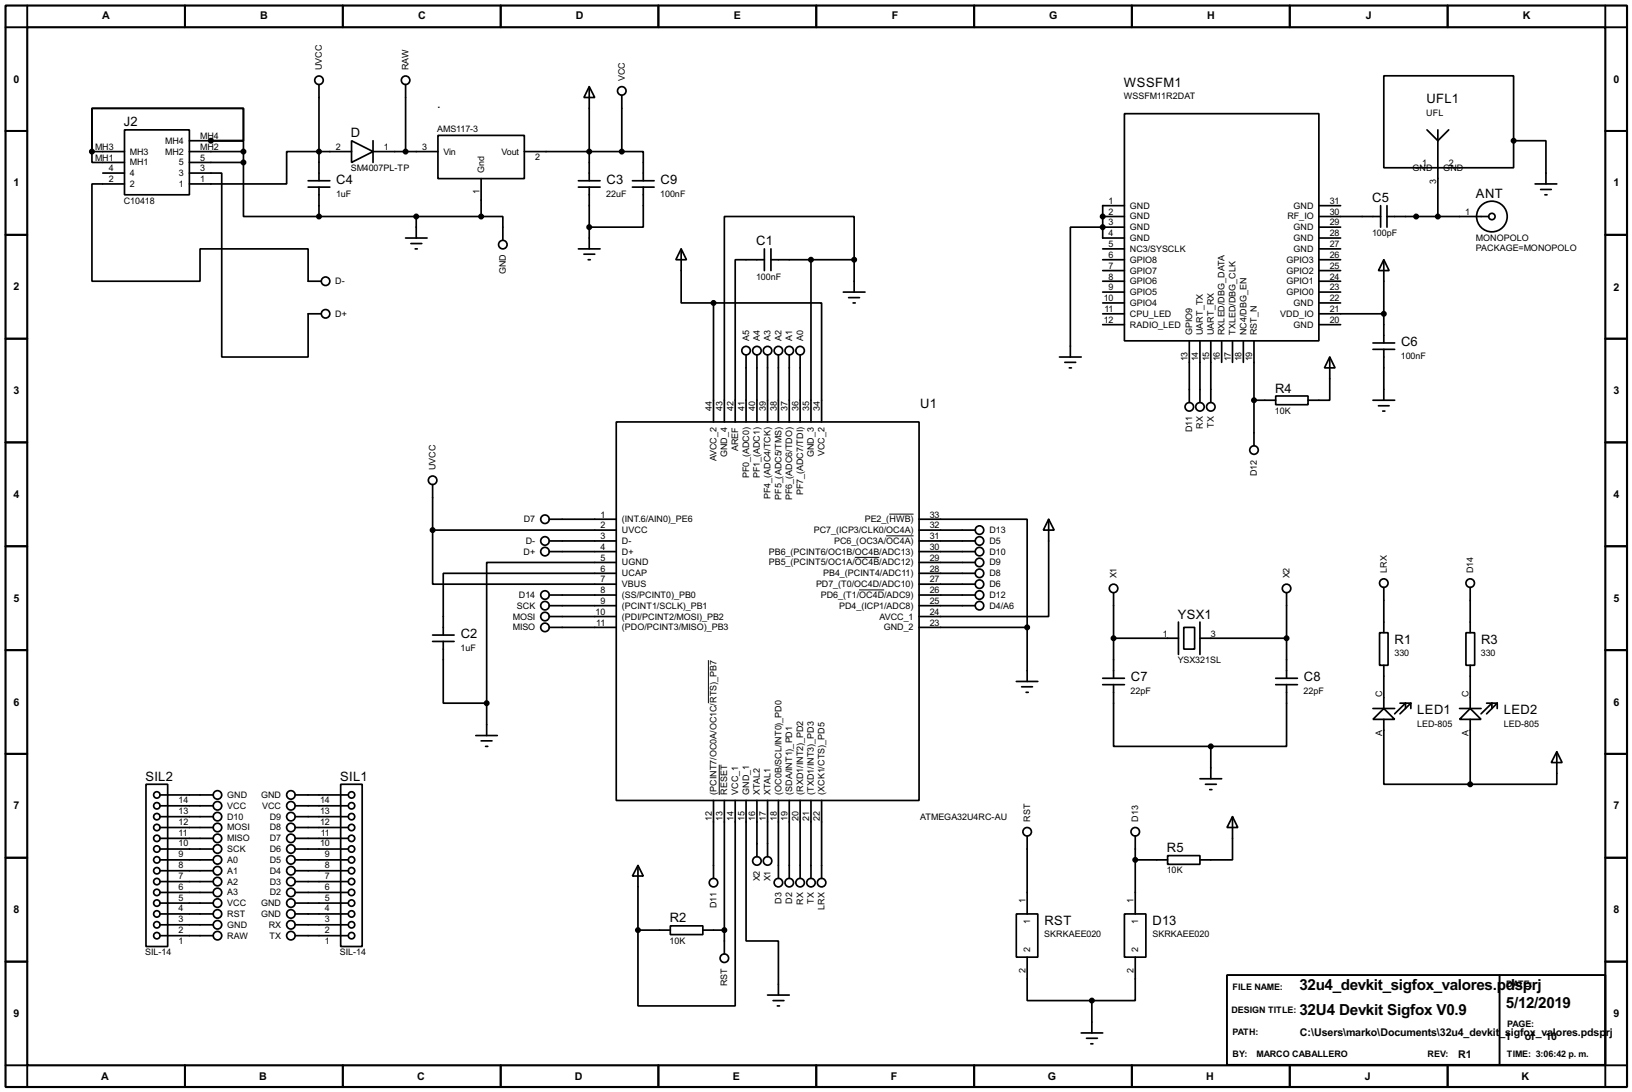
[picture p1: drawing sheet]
<svg xmlns="http://www.w3.org/2000/svg" width="383mm" height="256mm" viewBox="0 0 383 256" stroke-linecap="round" stroke-linejoin="round" font-family="sans-serif">
<path d="M1.3 1.3h381v254h-381zM6.4 6.4h370.8v243.8h-370.8z" fill="none" stroke="#000" stroke-width=".5"/>
<g fill="none" stroke="#000" stroke-width=".45">
<path d="M6.4 1.3v5.1h-5.1M43.5 1.3v5.1M80.6 1.3v5.1M117.7 1.3v5.1M154.7 1.3v5.1M191.8 1.3v5.1M228.9 1.3v5.1M266 1.3v5.1M303.1 1.3v5.1M340.2 1.3v5.1M377.2 1.3v5.1h5.1M1.3 30.8h5.1"/>
<path d="M377.2 30.8h5.1M1.3 55.2h5.1M377.2 55.2h5.1M1.3 79.6h5.1M377.2 79.6h5.1M1.3 103.9h5.1M377.2 103.9h5.1M1.3 128.3h5.1M377.2 128.3h5.1M1.3 152.7h5.1M377.2 152.7h5.1M1.3 177.1h5.1"/>
<path d="M377.2 177.1h5.1M1.3 201.5h5.1M377.2 201.5h5.1M1.3 225.9h5.1M288.3 229h88.9v21.1h-88.9zM352.4 229v21.1M377.2 225.9h5.1M1.3 250.2h5.1v5.1M43.5 250.2v5.1M80.6 250.2v5.1M117.7 250.2v5.1M154.7 250.2v5.1"/>
<path d="M191.8 250.2v5.1M228.9 250.2v5.1M266 250.2v5.1M303.1 250.2v5.1M340.2 250.2v5.1M382.3 250.2h-5.1v5.1"/>
</g>
<g fill="none" stroke="#000" stroke-width=".4">
<path d="M75 19.9v22.6M95.3 19.9v15.7M325.2 17.8h30.5v21.6h-30.5zM21.6 35.6v2.6h7.7M21.6 35.6h7.7M29.3 30.5h15.2v15.3h-15.2zM44.5 35.6h12.7M44.5 38.2h12.7M44.5 33.1h5.1M49.6 33.1h7.6v2.5M49.6 33.1h7.6v-7.6h-35.6v10.1M57.2 38.2v12.7h17.8"/>
<path d="M57.2 35.6v2.6M82.6 33.1l5.1 2.5-5.1 2.6zM82.6 35.6h-15.2v7.6h-22.9M87.7 35.6h15.2M87.7 33.1v5.1M102.9 31.8h20.3v10.2h-20.3zM123.2 35.6h22.9M138.5 20.4l1.3 2.5h-2.6zM138.5 20.4v22.1M146.1 35.6h5.1v6.9M146.1 22.4v13.2M264.2 26.7h45.7v53.4h-45.7z"/>
<path d="M335.3 30.5l2.6 2.6 2.5-2.6M337.9 30.5v20.4M355.7 33.1h7.6v10.1M24.2 40.7h5.1M29.3 43.2h-7.7v22.9h25.4v-7.6h25.4v7.6h3.1M44.5 40.7h7.6v43.2h20.3v-10.2h3.1M72.4 44h5.1M72.4 42.5h5.1M75 44v6.9M75 50.9h38.1M95.3 55.9h5.1M96.6 57.2h2.5"/>
<path d="M97.6 58.5h.5M97.8 50.9v5M113.1 50.9h5.1v5.5M113.1 42v8.9M135.9 58.5h5.1M135.9 44h5.1M135.9 42.5h5.1M137.2 59.7h2.6M138.5 44v14.5M148.6 44h5.1M148.6 42.5h5.1M151.2 44v9.4h-12.7"/>
<path d="M160.1 58.5l1.2 2.5h-2.5zM160.1 58.5v12.7h7.6M179.6 58.5v5.1M181.2 58.5v5.1M259.1 50.9h5.1M259.1 58.5h5.1M264.2 53.4h-12.7v30.5M264.2 48.3h-5.1v7.6h5.1M309.9 50.9h14.5M309.9 48.3h5.1M309.9 53.4h5.1M309.9 55.9h5.1"/>
<path d="M309.9 58.5h5.1M324.4 48.3v5.1M325.9 50.9h23.9M325.9 48.3v5.1M360.7 43.2h5.1M362 44.5h2.5M363 45.8h.5M138.2 61h.5M167.7 71.2h25.4v27.9M167.7 71.2v27.9M179.6 61h-6.8v38.1M181.2 61h19.5"/>
<path d="M190.6 61v38.1M198.2 68.6h5.1M199.4 69.9h2.6M200.5 71.2h.5M200.7 61v-10.1h-30.5v48.2M200.7 61v7.6M259.1 61h5.1M259.1 73.7h5.1M259.1 63.6h5.1M259.1 66.1h5.1M259.1 68.6h5.1M259.1 71.2h5.1"/>
<path d="M259.1 76.3h5.1M309.9 61h5.1M309.9 73.7h15.3M309.9 63.6h5.1M309.9 66.1h5.1M309.9 68.6h5.1M309.9 71.2h5.1M309.9 76.3h5.1M325.2 61l1.2 2.6h-2.5zM325.2 61v19.6M144.8 99.1h71.2v88.9h-71.2zM175.3 83.4v15.7"/>
<path d="M177.9 83.4v15.7M180.4 83.4v15.7M182.9 83.4v15.7M185.5 83.4v15.7M188 83.4v15.7M249 83.9h5.1M250.2 85.1h2.6M251.3 86.4h.5M279.5 80.1v14.4M282 80.1v14.4M284.5 80.1v14.4M287.1 80.1v5"/>
<path d="M289.6 80.1v5M292.2 80.1v5M294.7 80.1v24.6M294.7 94h5.1M299.8 93h7.6v2.1h-7.6zM312.5 83.9l1.2 2.5h-2.5zM312.5 83.9v10.1h-5.1M322.6 94h5.1M322.6 82.1h5.1M322.6 80.6h5.1M323.9 95.3h2.5M324.9 96.6h.5"/>
<path d="M325.2 82.1v11.9M101.7 113.8v10.7M101.7 124.5v12.7h43.1M101.7 124.5h43.1M129.1 122h15.7M129.1 127.1h15.7M129.1 129.6h15.7M129.1 139.8h15.7M144.8 134.7h-40.6v14.5M144.8 132.1h-30.4v33.1M216 122h25.4v25.4M216 124.5h13.2"/>
<path d="M216 127.1h13.2M216 129.6h13.2M216 139.8h13.2M216 137.2h13.2M216 134.7h13.2M216 132.1h13.2M246.4 122l1.3 2.5h-2.5zM246.4 122v22.8h-30.4M261.7 139.2v20.1M302.3 139.2v20.1M325.2 138v10.6M345.5 138v10.6"/>
<path d="M101.7 150.7h5M101.7 149.2h5M104.2 150.7v14.5h10.2M129.1 142.3h15.7M129.1 144.8h15.7M129.1 147.4h15.7M216 142.3h13.2M216 147.4h25.4M241.4 147.4v12.7M259.1 159.3h5.1M261.7 149.9h15.2M276.9 146.1v7.6"/>
<path d="M278.2 147.4h2.5v5.1h-2.5zM282 146.1v7.6M282 149.9h20.3M299.8 159.3h5.1M324.2 148.6h2v7.7h-2zM325.2 156.3v10.1M344.5 148.6h2v7.7h-2zM345.5 156.3v10.1M111.8 172.8h5.1M113.1 174h2.5M114.1 175.3h.5M114.4 165.2v7.6"/>
<path d="M238.8 160.1h5.1M240.1 161.3h2.5M241.1 162.6h.5M259.1 160.8h5.1M261.7 160.8v14.5h22.8M284.5 175.3v7.6M299.8 160.8h5.1M302.3 160.8v14.5h-17.8M322.6 169l2.6-2.6 2.5 2.6zM322.6 166.4h5.1M325.2 169v15.2h20.3M329 165.2h2.5"/>
<path d="M330.3 166.4v-1.2l-2.6 2.5M331.5 165.2l-2.5 2.5M331.5 165.2v1.2M343 166.4h5M345.5 166.4l2.5 2.6h-5zM345.5 169v15.2M349.3 165.2h2.5M350.6 166.4v-1.2l-2.6 2.5M351.8 165.2l-2.5 2.5M351.8 165.2v1.2M365.8 176.6l1.3 2.5h-2.6zM365.8 176.6v7.6h-20.3"/>
<path d="M34.3 184.2h5.1v38.1h-5.1zM37.6 186.7h12.5M37.6 189.3h12.5M37.6 191.8h12.5M37.6 194.4h12.5M37.6 196.9h12.5M37.6 199.4h12.5M69.4 186.7h12.4M69.4 189.3h12.4M69.4 191.8h12.4M69.4 194.4h12.4M69.4 196.9h12.4"/>
<path d="M69.4 199.4h12.4M80.1 184.2h5v38.1h-5zM167.7 188v18.3M170.2 188v36.1M172.8 188v48.3h-22.9v-17.8M175.3 188v33h7.6v12.7M177.9 188v13.2M180.4 188v13.2M182.9 188v18.3M185.5 188v18.3M188 188v18.3M190.6 188v18.3"/>
<path d="M193.1 188v18.3M241.4 196.4v18.3M266.8 196.4v18.3M282 182.9h5.1M283.3 184.2h2.5M284.3 185.5h.5M289.6 191.8l1.3 2.6h-2.6zM289.6 191.8v10.2h-7.6M37.6 202h12.5M37.6 204.5h12.5M37.6 207.1h12.5M37.6 209.6h12.5"/>
<path d="M37.6 212.1h12.5M37.6 214.7h12.5M37.6 217.2h12.5M37.6 219.8h12.5M69.4 202h12.4M69.4 204.5h12.4M69.4 207.1h12.4M69.4 209.6h12.4M69.4 212.1h12.4M69.4 214.7h12.4M69.4 217.2h12.4M69.4 219.8h12.4"/>
<path d="M149.9 203.3l1.3 2.5h-2.6zM149.9 218.5h7.6M149.9 203.3v15.2M157.5 217.5h7.7v2h-7.7zM165.2 218.5h5M238.8 214.7h5.1v10.1h-5.1zM264.2 214.7h5.1v10.1h-5.1zM266.8 202h7.6M274.4 201h7.6v2h-7.6zM180.4 233.7h5.1M181.7 235h2.5M182.7 236.3h.5"/>
<path d="M241.4 224.8v10.2h15.2M256.6 235v7.6M266.8 224.8v10.2h-10.2M254.1 242.6h5M255.3 243.9h2.6M256.3 245.2h.5"/>
<circle cx="74.9" cy="18.9" r="1"/>
<circle cx="95.3" cy="18.9" r="1"/>
<circle cx="146.1" cy="21.4" r="1"/>
<circle cx="118.1" cy="57.5" r="1"/>
<circle cx="350.5" cy="50.9" r="3.6"/>
<circle cx="350.5" cy="50.9" r=".75"/>
<circle cx="76.5" cy="73.7" r="1"/>
<circle cx="76.5" cy="66.1" r="1"/>
<circle cx="175.3" cy="82.4" r="1"/>
<circle cx="177.8" cy="82.4" r="1"/>
<circle cx="180.3" cy="82.4" r="1"/>
<circle cx="182.9" cy="82.4" r="1"/>
<circle cx="185.4" cy="82.4" r="1"/>
<circle cx="188" cy="82.4" r="1"/>
<circle cx="279.4" cy="95.6" r="1"/>
<circle cx="281.9" cy="95.6" r="1"/>
<circle cx="284.5" cy="95.6" r="1"/>
<circle cx="101.6" cy="112.8" r="1"/>
<circle cx="294.6" cy="105.7" r="1"/>
<circle cx="128" cy="129.6" r="1"/>
<circle cx="128" cy="127.1" r="1"/>
<circle cx="128" cy="139.8" r="1"/>
<circle cx="128" cy="122" r="1"/>
<circle cx="230.1" cy="137.2" r="1"/>
<circle cx="230.1" cy="132.1" r="1"/>
<circle cx="230.1" cy="124.5" r="1"/>
<circle cx="230.1" cy="134.7" r="1"/>
<circle cx="230.1" cy="139.8" r="1"/>
<circle cx="230.1" cy="127.1" r="1"/>
<circle cx="230.1" cy="129.6" r="1"/>
<circle cx="261.6" cy="138.2" r="1"/>
<circle cx="302.3" cy="138.2" r="1"/>
<circle cx="325.1" cy="137" r="1"/>
<circle cx="345.4" cy="137" r="1"/>
<circle cx="128" cy="147.4" r="1"/>
<circle cx="128" cy="142.3" r="1"/>
<circle cx="128" cy="144.8" r="1"/>
<circle cx="230.1" cy="142.3" r="1"/>
<circle cx="36.8" cy="191.8" r=".75"/>
<circle cx="36.8" cy="186.7" r=".75"/>
<circle cx="36.8" cy="194.4" r=".75"/>
<circle cx="36.8" cy="199.4" r=".75"/>
<circle cx="36.8" cy="189.3" r=".75"/>
<circle cx="36.8" cy="196.9" r=".75"/>
<circle cx="51.1" cy="199.4" r="1"/>
<circle cx="51.1" cy="191.8" r="1"/>
<circle cx="51.1" cy="194.4" r="1"/>
<circle cx="51.1" cy="186.7" r="1"/>
<circle cx="51.1" cy="189.3" r="1"/>
<circle cx="51.1" cy="196.9" r="1"/>
<circle cx="68.3" cy="199.4" r="1"/>
<circle cx="68.3" cy="196.9" r="1"/>
<circle cx="68.3" cy="191.8" r="1"/>
<circle cx="68.3" cy="194.4" r="1"/>
<circle cx="68.3" cy="186.7" r="1"/>
<circle cx="68.3" cy="189.3" r="1"/>
<circle cx="82.6" cy="199.4" r=".75"/>
<circle cx="82.6" cy="186.7" r=".75"/>
<circle cx="82.6" cy="191.8" r=".75"/>
<circle cx="82.6" cy="189.3" r=".75"/>
<circle cx="82.6" cy="194.4" r=".75"/>
<circle cx="82.6" cy="196.9" r=".75"/>
<circle cx="241.3" cy="195.4" r="1"/>
<circle cx="266.7" cy="195.4" r="1"/>
<circle cx="36.8" cy="219.8" r=".75"/>
<circle cx="36.8" cy="212.1" r=".75"/>
<circle cx="36.8" cy="207.1" r=".75"/>
<circle cx="36.8" cy="209.6" r=".75"/>
<circle cx="36.8" cy="214.7" r=".75"/>
<circle cx="36.8" cy="217.2" r=".75"/>
<circle cx="36.8" cy="202" r=".75"/>
<circle cx="36.8" cy="204.5" r=".75"/>
<circle cx="51.1" cy="212.1" r="1"/>
<circle cx="51.1" cy="207.1" r="1"/>
<circle cx="51.1" cy="219.8" r="1"/>
<circle cx="51.1" cy="217.2" r="1"/>
<circle cx="51.1" cy="214.7" r="1"/>
<circle cx="51.1" cy="209.6" r="1"/>
<circle cx="51.1" cy="204.5" r="1"/>
<circle cx="51.1" cy="202" r="1"/>
<circle cx="68.3" cy="219.8" r="1"/>
<circle cx="68.3" cy="207.1" r="1"/>
<circle cx="68.3" cy="212.1" r="1"/>
<circle cx="68.3" cy="209.6" r="1"/>
<circle cx="68.3" cy="214.7" r="1"/>
<circle cx="68.3" cy="217.2" r="1"/>
<circle cx="68.3" cy="204.5" r="1"/>
<circle cx="68.3" cy="202" r="1"/>
<circle cx="82.6" cy="219.8" r=".75"/>
<circle cx="82.6" cy="212.1" r=".75"/>
<circle cx="82.6" cy="217.2" r=".75"/>
<circle cx="82.6" cy="214.7" r=".75"/>
<circle cx="82.6" cy="207.1" r=".75"/>
<circle cx="82.6" cy="202" r=".75"/>
<circle cx="82.6" cy="209.6" r=".75"/>
<circle cx="82.6" cy="204.5" r=".75"/>
<circle cx="167.6" cy="207.3" r="1"/>
<circle cx="177.8" cy="202.2" r="1"/>
<circle cx="180.3" cy="202.2" r="1"/>
<circle cx="182.9" cy="207.3" r="1"/>
<circle cx="185.4" cy="207.3" r="1"/>
<circle cx="188" cy="207.3" r="1"/>
<circle cx="190.5" cy="207.3" r="1"/>
<circle cx="193" cy="207.3" r="1"/>
<circle cx="170.2" cy="225.1" r="1"/>
</g>
<g fill="#000">
<circle cx="49.6" cy="33.1" r=".2"/>
<circle cx="259.1" cy="50.9" r=".2"/>
<circle cx="259.1" cy="53.4" r=".2"/>
</g>
<path d="M200.9 130.9h5.7M201.9 138.6h5.9M208.2 125.9h6.5M209 120.8h5.7M166.5 155.1v10.1M169 179.6v7.1" fill="none" stroke="#000" stroke-width=".23"/>
<g fill="#000" stroke="#000" stroke-width=".4">
<circle cx="21.6" cy="35.6" r=".5"/>
<circle cx="49.5" cy="33.1" r=".5"/>
<circle cx="57.2" cy="38.2" r=".5"/>
<circle cx="57.2" cy="35.6" r=".5"/>
<circle cx="74.9" cy="35.6" r=".5"/>
<circle cx="95.3" cy="35.6" r=".5"/>
<circle cx="138.4" cy="35.6" r=".5"/>
<circle cx="146.1" cy="35.6" r=".5"/>
<circle cx="355.6" cy="33.1" r=".5"/>
<circle cx="74.9" cy="50.9" r=".5"/>
<circle cx="97.8" cy="50.9" r=".5"/>
<circle cx="113" cy="50.9" r=".5"/>
<circle cx="138.4" cy="53.4" r=".5"/>
<circle cx="259.1" cy="53.4" r=".5"/>
<circle cx="259.1" cy="50.9" r=".5"/>
<circle cx="332.7" cy="50.9" r=".5"/>
<circle cx="337.8" cy="50.9" r=".5"/>
<circle cx="167.6" cy="71.2" r=".5"/>
<circle cx="190.5" cy="61" r=".5"/>
<circle cx="200.7" cy="61" r=".5"/>
<circle cx="325.1" cy="73.7" r=".5"/>
<circle cx="294.6" cy="94" r=".5"/>
<circle cx="101.6" cy="124.5" r=".5"/>
<circle cx="241.3" cy="147.4" r=".5"/>
<circle cx="261.6" cy="149.9" r=".5"/>
<circle cx="302.3" cy="149.9" r=".5"/>
<circle cx="114.3" cy="165.2" r=".5"/>
<circle cx="284.5" cy="175.3" r=".5"/>
<circle cx="345.4" cy="184.2" r=".5"/>
<circle cx="149.9" cy="218.5" r=".5"/>
<circle cx="170.2" cy="218.5" r=".5"/>
<circle cx="266.7" cy="202" r=".5"/>
<circle cx="256.5" cy="235" r=".5"/>
</g>
<g font-size="4">
<text x="305.4" y="232.6">32u4_devkit_sigfox_valores.pdsprj</text>
<text x="305.4" y="238.4">32U4 Devkit Sigfox V0.9</text>
<text x="353.9" y="236.7">5/12/2019</text>
</g>
<g font-size="3.4">
<text x="264.1" y="20.4">WSSFM1</text>
<text x="29.1" y="29.7">J2</text>
<text x="102.7" y="25.4">.</text>
<text x="335.2" y="24.1">UFL1</text>
<text x="82.5" y="32.3">D</text>
<text x="79" y="43.2">C4</text>
<text x="142.5" y="43.2">C3</text>
<text x="155.2" y="43.2">C9</text>
<text x="322.5" y="47.5">C5</text>
<text x="346.8" y="46.5">ANT</text>
<text x="177.7" y="57.7">C1</text>
<text x="329.2" y="81.3">C6</text>
<text x="216.2" y="95.8">U1</text>
<text x="299.6" y="92.2">R4</text>
<text x="108.3" y="149.9">C2</text>
<text x="276.8" y="145.3">YSX1</text>
<text x="327.7" y="151.2">R1</text>
<text x="348" y="151.2">R3</text>
<text x="265.7" y="160.1">C7</text>
<text x="306.4" y="160.1">C8</text>
<text x="333" y="167.7">LED1</text>
<text x="353.4" y="167.7">LED2</text>
<text x="34.2" y="183.4">SIL2</text>
<text x="79.9" y="183.4">SIL1</text>
<text x="274.2" y="200.2">R5</text>
<text x="157.4" y="216.7">R2</text>
<text x="245.4" y="217.2">RST</text>
<text x="270.8" y="217.2">D13</text>
</g>
<g font-size="2.8">
<text x="24" y="4.5">A</text>
<text x="61.1" y="4.5">B</text>
<text x="98.2" y="4.5">C</text>
<text x="135.3" y="4.5">D</text>
<text x="172.4" y="4.5">E</text>
<text x="209.6" y="4.5">F</text>
<text x="246.5" y="4.5">G</text>
<text x="283.6" y="4.5">H</text>
<text x="320.9" y="4.5">J</text>
<text x="357.8" y="4.5">K</text>
<text x="3.2" y="19.4">0</text>
<text x="379.1" y="19.4">0</text>
<text x="3.2" y="43.8">1</text>
<text x="379.1" y="43.8">1</text>
<text x="3.2" y="68.2">2</text>
<text x="379.1" y="68.4">2</text>
<text x="3.2" y="92.6">3</text>
<text x="379.1" y="92.6">3</text>
<text x="3.2" y="117">4</text>
<text x="379.1" y="117">4</text>
<text x="3.2" y="141.4">5</text>
<text x="379.1" y="141.4">5</text>
<text x="3.2" y="165.8">6</text>
<text x="379.1" y="165.8">6</text>
<text x="3.2" y="190.1">7</text>
<text x="379.1" y="190.1">7</text>
<text x="3.2" y="214.5">8</text>
<text x="379.1" y="214.5">8</text>
<text x="3.2" y="238.9">9</text>
<text x="379.1" y="238.9">9</text>
<text x="305.4" y="243.3">C:\Users\marko\Documents\32u4_devkit_sigfox_valores.pdsp</text>
<text x="353.7" y="244.4">1</text>
<text x="358.3" y="244.4">of</text>
<text x="363.2" y="244.4">10</text>
<text x="377.3" y="243.3">rj</text>
<text x="342.6" y="248.4">R1</text>
<text x="23.8" y="253.6">A</text>
<text x="60.9" y="253.6">B</text>
<text x="98" y="253.6">C</text>
<text x="135" y="253.6">D</text>
<text x="172.2" y="253.6">E</text>
<text x="209.3" y="253.6">F</text>
<text x="246.2" y="253.6">G</text>
<text x="283.4" y="253.6">H</text>
<text x="320.7" y="253.6">J</text>
<text x="357.5" y="253.6">K</text>
</g>
<g font-size="2.4">
<text x="75.7" y="16.5" transform="rotate(-90 75.7 16.5)">UVCC</text>
<text x="96" y="16.5" transform="rotate(-90 96 16.5)">RAW</text>
<text x="146.8" y="19.1" transform="rotate(-90 146.8 19.1)">VCC</text>
<text x="264" y="23.3">WSSFM11R2DAT</text>
<text x="335.1" y="27.2">UFL</text>
<text x="22.3" y="35.2">MH3</text>
<text x="38.8" y="33.8">MH4</text>
<text x="47" y="35.2">MH2</text>
<text x="47" y="32.7">MH4</text>
<text x="78.9" y="35.2">2</text>
<text x="90.2" y="35.2">1</text>
<text x="99.2" y="35.2">3</text>
<text x="102.7" y="31">AMS117-3</text>
<text x="22.3" y="37.7">MH1</text>
<text x="25.6" y="40.2">4</text>
<text x="30.5" y="41.3">4</text>
<text x="30.5" y="38.8">MH1</text>
<text x="30.5" y="36.3">MH3</text>
<text x="38.8" y="36.3">MH2</text>
<text x="42.1" y="41.3">3</text>
<text x="42.1" y="38.8">5</text>
<text x="47" y="40.2">3</text>
<text x="47" y="37.7">5</text>
<text x="82.4" y="40.2">SM4007PL-TP</text>
<text x="104.2" y="36.3">Vin</text>
<text x="113.8" y="40.6" transform="rotate(-90 113.8 40.6)">Gnd</text>
<text x="117.8" y="36.3">Vout</text>
<text x="125.8" y="37.5">2</text>
<text x="331.9" y="40.1">GND</text>
<text x="334.2" y="39">1</text>
<text x="339.1" y="40.1">GND</text>
<text x="340.4" y="39">2</text>
<text x="25.6" y="42.8">2</text>
<text x="29.1" y="47.9">C10418</text>
<text x="30.5" y="43.9">2</text>
<text x="42.1" y="43.9">1</text>
<text x="47" y="42.8">1</text>
<text x="79" y="46.2">1uF</text>
<text x="112.7" y="45.7" transform="rotate(-90 112.7 45.7)">1</text>
<text x="142.5" y="46.2">22uF</text>
<text x="155.2" y="46.2">100nF</text>
<text x="260.5" y="47.9">1</text>
<text x="312.5" y="47.9">31</text>
<text x="337.5" y="43.1" transform="rotate(-90 337.5 43.1)">3</text>
<text x="260.5" y="50.4">2</text>
<text x="260.5" y="52.9">3</text>
<text x="265.5" y="49">GND</text>
<text x="265.5" y="51.5">GND</text>
<text x="302.5" y="51.5">RF_IO</text>
<text x="303.9" y="49">GND</text>
<text x="312.5" y="52.9">29</text>
<text x="312.5" y="50.4">30</text>
<text x="344.3" y="50.4">1</text>
<text x="260.5" y="55.5">4</text>
<text x="260.5" y="58.1">5</text>
<text x="265.5" y="54">GND</text>
<text x="265.5" y="56.6">GND</text>
<text x="265.5" y="59.2">NC3/SYSCLK</text>
<text x="303.9" y="59.2">GND</text>
<text x="303.9" y="56.6">GND</text>
<text x="303.9" y="54">GND</text>
<text x="312.5" y="58.1">27</text>
<text x="312.5" y="55.5">28</text>
<text x="322.4" y="55.4">100pF</text>
<text x="346.8" y="56.5">MONOPOLO</text>
<text x="346.8" y="59.1">PACKAGE=MONOPOLO</text>
<text x="118.9" y="64.4" transform="rotate(-90 118.9 64.4)">GND</text>
<text x="177.7" y="65.6">100nF</text>
<text x="260.5" y="60.6">6</text>
<text x="260.5" y="63.1">7</text>
<text x="260.5" y="65.6">8</text>
<text x="265.5" y="61.7">GPIO8</text>
<text x="265.5" y="64.2">GPIO7</text>
<text x="302.3" y="64.2">GPIO2</text>
<text x="302.3" y="61.7">GPIO3</text>
<text x="312.5" y="65.6">24</text>
<text x="312.5" y="63.1">25</text>
<text x="312.5" y="60.6">26</text>
<text x="78.8" y="66.7">D-</text>
<text x="259.4" y="70.8">10</text>
<text x="260.5" y="68.2">9</text>
<text x="265.5" y="66.7">GPIO6</text>
<text x="265.5" y="69.3">GPIO5</text>
<text x="265.5" y="71.9">GPIO4</text>
<text x="302.3" y="69.3">GPIO0</text>
<text x="302.3" y="66.7">GPIO1</text>
<text x="303.9" y="71.9">GND</text>
<text x="312.5" y="70.8">22</text>
<text x="312.5" y="68.2">23</text>
<text x="78.8" y="74.4">D+</text>
<text x="259.4" y="75.8">12</text>
<text x="259.5" y="73.3">11</text>
<text x="265.5" y="74.4">CPU_LED</text>
<text x="265.5" y="76.9">RADIO_LED</text>
<text x="300.8" y="74.4">VDD_IO</text>
<text x="303.9" y="76.9">GND</text>
<text x="312.5" y="75.8">20</text>
<text x="312.5" y="73.3">21</text>
<text x="176" y="80" transform="rotate(-90 176 80)">A5</text>
<text x="178.6" y="80" transform="rotate(-90 178.6 80)">A4</text>
<text x="181.1" y="80" transform="rotate(-90 181.1 80)">A3</text>
<text x="183.6" y="80" transform="rotate(-90 183.6 80)">A2</text>
<text x="186.2" y="80" transform="rotate(-90 186.2 80)">A1</text>
<text x="188.7" y="80" transform="rotate(-90 188.7 80)">A0</text>
<text x="280.1" y="78.7" transform="rotate(-90 280.1 78.7)">GPIO9</text>
<text x="282.7" y="78.7" transform="rotate(-90 282.7 78.7)">UART_TX</text>
<text x="285.2" y="78.7" transform="rotate(-90 285.2 78.7)">UART_RX</text>
<text x="287.8" y="78.7" transform="rotate(-90 287.8 78.7)">RXLED/DBG_DATA</text>
<text x="290.3" y="78.7" transform="rotate(-90 290.3 78.7)">TXLED/DBG_CLK</text>
<text x="292.8" y="78.7" transform="rotate(-90 292.8 78.7)">NC4/DBG_EN</text>
<text x="295.4" y="78.7" transform="rotate(-90 295.4 78.7)">RST_N</text>
<text x="279.1" y="84.9" transform="rotate(-90 279.1 84.9)">13</text>
<text x="281.6" y="84.9" transform="rotate(-90 281.6 84.9)">14</text>
<text x="284.1" y="84.9" transform="rotate(-90 284.1 84.9)">15</text>
<text x="286.7" y="84.9" transform="rotate(-90 286.7 84.9)">16</text>
<text x="289.2" y="84.9" transform="rotate(-90 289.2 84.9)">17</text>
<text x="291.8" y="84.9" transform="rotate(-90 291.8 84.9)">18</text>
<text x="294.3" y="84.9" transform="rotate(-90 294.3 84.9)">19</text>
<text x="329.2" y="84.3">100nF</text>
<text x="167.3" y="96.5" transform="rotate(-90 167.3 96.5)">44</text>
<text x="169.8" y="96.6" transform="rotate(-90 169.8 96.6)">43</text>
<text x="172.4" y="96.6" transform="rotate(-90 172.4 96.6)">42</text>
<text x="174.9" y="96.6" transform="rotate(-90 174.9 96.6)">41</text>
<text x="177.5" y="96.5" transform="rotate(-90 177.5 96.5)">40</text>
<text x="180" y="96.5" transform="rotate(-90 180 96.5)">39</text>
<text x="182.5" y="96.6" transform="rotate(-90 182.5 96.6)">38</text>
<text x="185.1" y="96.6" transform="rotate(-90 185.1 96.6)">37</text>
<text x="187.6" y="96.6" transform="rotate(-90 187.6 96.6)">36</text>
<text x="190.2" y="96.6" transform="rotate(-90 190.2 96.6)">35</text>
<text x="192.6" y="96.5" transform="rotate(-90 192.6 96.5)">34</text>
<text x="280.2" y="101.5" transform="rotate(-90 280.2 101.5)">D11</text>
<text x="282.7" y="100.7" transform="rotate(-90 282.7 100.7)">RX</text>
<text x="285.2" y="100.5" transform="rotate(-90 285.2 100.5)">TX</text>
<text x="299.6" y="97.2">10K</text>
<text x="170.9" y="107.4" transform="rotate(-90 170.9 107.4)">GND_4</text>
<text x="173.5" y="106" transform="rotate(-90 173.5 106)">AREF</text>
<text x="191.2" y="107.4" transform="rotate(-90 191.2 107.4)">GND_3</text>
<text x="193.8" y="107.1" transform="rotate(-90 193.8 107.1)">VCC_2</text>
<text x="102.4" y="110.5" transform="rotate(-90 102.4 110.5)">UVCC</text>
<text x="168.4" y="108.4" transform="rotate(-90 168.4 108.4)">AVCC_2</text>
<text x="176" y="112.4" transform="rotate(-90 176 112.4)">PF0_(ADC0)</text>
<text x="178.6" y="112.4" transform="rotate(-90 178.6 112.4)">PF1_(ADC1)</text>
<text x="295.4" y="111.8" transform="rotate(-90 295.4 111.8)">D12</text>
<text x="181.1" y="117.2" transform="rotate(-90 181.1 117.2)">PF4_(ADC4/TCK)</text>
<text x="183.6" y="117.4" transform="rotate(-90 183.6 117.4)">PF5_(ADC5/TMS)</text>
<text x="186.2" y="117.5" transform="rotate(-90 186.2 117.5)">PF6_(ADC6/TDO)</text>
<text x="188.7" y="116.4" transform="rotate(-90 188.7 116.4)">PF7_(ADC7/TDI)</text>
<text x="123.1" y="122.7">D7</text>
<text x="141.1" y="121.6">1</text>
<text x="141.1" y="124.1">2</text>
<text x="146.1" y="122.7">(INT.6/AIN0)_PE6</text>
<text x="146.1" y="125.2">UVCC</text>
<text x="191.2" y="125.2">PC7_(ICP3/CLK0/OC4A)</text>
<text x="203.2" y="122.7">PE2_(HWB)</text>
<text x="218.5" y="121.6">33</text>
<text x="218.5" y="124.1">32</text>
<text x="232.5" y="125.2">D13</text>
<text x="123" y="130.3">D+</text>
<text x="123.5" y="127.8">D-</text>
<text x="141.1" y="126.7">3</text>
<text x="141.1" y="129.2">4</text>
<text x="141.1" y="131.7">5</text>
<text x="146.1" y="127.8">D-</text>
<text x="146.1" y="130.3">D+</text>
<text x="180.7" y="130.3">PB6_(PCINT6/OC1B/OC4B/ADC13)</text>
<text x="196" y="127.8">PC6_(OC3A/OC4A)</text>
<text x="218.5" y="126.7">31</text>
<text x="218.5" y="129.2">30</text>
<text x="218.5" y="131.7">29</text>
<text x="232.5" y="130.3">D10</text>
<text x="232.5" y="127.8">D5</text>
<text x="141.1" y="134.3">6</text>
<text x="141.1" y="136.8">7</text>
<text x="146.1" y="132.8">UGND</text>
<text x="146.1" y="135.4">UCAP</text>
<text x="146.1" y="137.9">VBUS</text>
<text x="180.7" y="132.8">PB5_(PCINT5/OC1A/OC4B/ADC12)</text>
<text x="191.7" y="137.9">PD7_(T0/OC4D/ADC10)</text>
<text x="193.4" y="135.4">PB4_(PCINT4/ADC11)</text>
<text x="218.5" y="134.3">28</text>
<text x="218.5" y="136.8">27</text>
<text x="232.5" y="137.9">D6</text>
<text x="232.5" y="135.4">D8</text>
<text x="232.5" y="132.8">D9</text>
<text x="262.4" y="135.9" transform="rotate(-90 262.4 135.9)">X1</text>
<text x="303" y="135.9" transform="rotate(-90 303 135.9)">X2</text>
<text x="325.9" y="134.6" transform="rotate(-90 325.9 134.6)">LRX</text>
<text x="346.2" y="134.6" transform="rotate(-90 346.2 134.6)">D14</text>
<text x="121.4" y="143">SCK</text>
<text x="121.9" y="140.5">D14</text>
<text x="141.1" y="139.4">8</text>
<text x="141.1" y="141.9">9</text>
<text x="146.1" y="140.5">(SS/PCINT0)_PB0</text>
<text x="146.1" y="143">(PCINT1/SCLK)_PB1</text>
<text x="192.9" y="140.5">PD6_(T1/OC4D/ADC9)</text>
<text x="197.2" y="143">PD4_(ICP1/ADC8)</text>
<text x="218.5" y="139.4">26</text>
<text x="218.5" y="141.9">25</text>
<text x="232.5" y="143">D4/A6</text>
<text x="232.5" y="140.5">D12</text>
<text x="120.5" y="145.5">MOSI</text>
<text x="120.5" y="148.1">MISO</text>
<text x="140" y="144.4">10</text>
<text x="140.1" y="147">11</text>
<text x="146.1" y="145.5">(PDI/PCINT2/MOSI)_PB2</text>
<text x="146.1" y="148.1">(PDO/PCINT3/MISO)_PB3</text>
<text x="206.6" y="145.5">AVCC_1</text>
<text x="207.6" y="148.1">GND_2</text>
<text x="218.5" y="144.4">24</text>
<text x="218.5" y="147">23</text>
<text x="273.2" y="149.5">1</text>
<text x="284.5" y="149.5">3</text>
<text x="108.2" y="152.9">1uF</text>
<text x="276.7" y="155.8">YSX321SL</text>
<text x="327.7" y="154.2">330</text>
<text x="348" y="154.2">330</text>
<text x="265.7" y="163">22pF</text>
<text x="306.3" y="163">22pF</text>
<text x="324.8" y="163.8" transform="rotate(-90 324.8 163.8)">C</text>
<text x="345.1" y="163.8" transform="rotate(-90 345.1 163.8)">C</text>
<text x="324.8" y="172.9" transform="rotate(-90 324.8 172.9)">A</text>
<text x="333" y="170.7">LED-805</text>
<text x="345.1" y="172.9" transform="rotate(-90 345.1 172.9)">A</text>
<text x="353.3" y="170.7">LED-805</text>
<text x="42" y="191.2">13</text>
<text x="42" y="188.6">14</text>
<text x="53.4" y="190">VCC</text>
<text x="53.4" y="187.4">GND</text>
<text x="61.3" y="187.4">GND</text>
<text x="61.6" y="190">VCC</text>
<text x="75.2" y="191.2">13</text>
<text x="75.2" y="188.6">14</text>
<text x="168.4" y="186.7" transform="rotate(-90 168.4 186.7)">(PCINT7/OC0A/OC1C/RTS)_PB7</text>
<text x="170.9" y="186.7" transform="rotate(-90 170.9 186.7)">RESET</text>
<text x="173.5" y="186.7" transform="rotate(-90 173.5 186.7)">VCC_1</text>
<text x="176" y="186.7" transform="rotate(-90 176 186.7)">GND_1</text>
<text x="178.6" y="186.7" transform="rotate(-90 178.6 186.7)">XTAL2</text>
<text x="181.1" y="186.7" transform="rotate(-90 181.1 186.7)">XTAL1</text>
<text x="183.6" y="186.7" transform="rotate(-90 183.6 186.7)">(OC0B/SCL/INT0)_PD0</text>
<text x="186.2" y="186.7" transform="rotate(-90 186.2 186.7)">(SDA/INT1)_PD1</text>
<text x="188.7" y="186.7" transform="rotate(-90 188.7 186.7)">(RXD1/INT2)_PD2</text>
<text x="191.3" y="186.7" transform="rotate(-90 191.3 186.7)">(TXD1/INT3)_PD3</text>
<text x="193.8" y="186.7" transform="rotate(-90 193.8 186.7)">(XCK1/CTS)_PD5</text>
<text x="42" y="196.3">11</text>
<text x="42" y="193.7">12</text>
<text x="53.4" y="197.6">MISO</text>
<text x="53.4" y="195.1">MOSI</text>
<text x="53.4" y="192.5">D10</text>
<text x="63.4" y="192.5">D9</text>
<text x="63.4" y="195.1">D8</text>
<text x="63.4" y="197.6">D7</text>
<text x="75.2" y="193.7">12</text>
<text x="75.4" y="196.3">11</text>
<text x="167.3" y="192.9" transform="rotate(-90 167.3 192.9)">12</text>
<text x="169.8" y="192.8" transform="rotate(-90 169.8 192.8)">13</text>
<text x="172.4" y="192.9" transform="rotate(-90 172.4 192.9)">14</text>
<text x="174.9" y="192.9" transform="rotate(-90 174.9 192.9)">15</text>
<text x="177.5" y="192.8" transform="rotate(-90 177.5 192.8)">16</text>
<text x="180" y="192.9" transform="rotate(-90 180 192.9)">17</text>
<text x="182.5" y="192.8" transform="rotate(-90 182.5 192.8)">18</text>
<text x="185.1" y="192.9" transform="rotate(-90 185.1 192.9)">19</text>
<text x="187.6" y="192.9" transform="rotate(-90 187.6 192.9)">20</text>
<text x="190.1" y="192.9" transform="rotate(-90 190.1 192.9)">21</text>
<text x="192.6" y="192.9" transform="rotate(-90 192.6 192.9)">22</text>
<text x="216.2" y="192.7">ATMEGA32U4RC-AU</text>
<text x="242.1" y="193" transform="rotate(-90 242.1 193)">RST</text>
<text x="267.5" y="193" transform="rotate(-90 267.5 193)">D13</text>
<text x="42" y="203.9">8</text>
<text x="42" y="201.3">9</text>
<text x="42" y="198.8">10</text>
<text x="53.4" y="202.7">A0</text>
<text x="53.4" y="200.1">SCK</text>
<text x="63.4" y="200.1">D6</text>
<text x="63.4" y="202.7">D5</text>
<text x="75.2" y="198.8">10</text>
<text x="76.4" y="203.9">8</text>
<text x="76.4" y="201.3">9</text>
<text x="42" y="209">6</text>
<text x="42" y="206.4">7</text>
<text x="53.4" y="207.8">A2</text>
<text x="53.4" y="205.2">A1</text>
<text x="63.4" y="205.2">D4</text>
<text x="63.4" y="207.8">D3</text>
<text x="76.4" y="209">6</text>
<text x="76.4" y="206.4">7</text>
<text x="178.5" y="207" transform="rotate(-90 178.5 207)">X2</text>
<text x="181" y="207" transform="rotate(-90 181 207)">X1</text>
<text x="274.2" y="205.1">10K</text>
<text x="42" y="214">4</text>
<text x="42" y="211.5">5</text>
<text x="53.4" y="215.4">RST</text>
<text x="53.4" y="212.8">VCC</text>
<text x="53.4" y="210.3">A3</text>
<text x="61.3" y="212.8">GND</text>
<text x="61.3" y="215.4">GND</text>
<text x="63.4" y="210.3">D2</text>
<text x="76.4" y="214">4</text>
<text x="76.4" y="211.5">5</text>
<text x="168.4" y="213.3" transform="rotate(-90 168.4 213.3)">D11</text>
<text x="183.6" y="212.3" transform="rotate(-90 183.6 212.3)">D3</text>
<text x="186.2" y="212.3" transform="rotate(-90 186.2 212.3)">D2</text>
<text x="188.7" y="212.5" transform="rotate(-90 188.7 212.5)">RX</text>
<text x="191.2" y="212.3" transform="rotate(-90 191.2 212.3)">TX</text>
<text x="193.7" y="213.7" transform="rotate(-90 193.7 213.7)">LRX</text>
<text x="241" y="212.1" transform="rotate(-90 241 212.1)">1</text>
<text x="266.4" y="212.1" transform="rotate(-90 266.4 212.1)">1</text>
<text x="42" y="221.7">1</text>
<text x="42" y="219.1">2</text>
<text x="42" y="216.6">3</text>
<text x="53.4" y="220.5">RAW</text>
<text x="53.4" y="217.9">GND</text>
<text x="63.1" y="217.9">RX</text>
<text x="63.3" y="220.5">TX</text>
<text x="76.4" y="221.7">1</text>
<text x="76.4" y="219.1">2</text>
<text x="76.4" y="216.6">3</text>
<text x="157.3" y="221.6">10K</text>
<text x="242.1" y="217.1" transform="rotate(-90 242.1 217.1)">1</text>
<text x="245.4" y="220.2">SKRKAEE020</text>
<text x="267.5" y="217.1" transform="rotate(-90 267.5 217.1)">1</text>
<text x="270.8" y="220.2">SKRKAEE020</text>
<text x="34.1" y="224.4">SIL-14</text>
<text x="79.9" y="224.4">SIL-14</text>
<text x="242" y="223.5" transform="rotate(-90 242 223.5)">2</text>
<text x="267.4" y="223.5" transform="rotate(-90 267.4 223.5)">2</text>
<text x="170.9" y="231.6" transform="rotate(-90 170.9 231.6)">RST</text>
<text x="240.9" y="228.5" transform="rotate(-90 240.9 228.5)">2</text>
<text x="266.3" y="228.5" transform="rotate(-90 266.3 228.5)">2</text>
<text x="289.6" y="232.4">FILE NAME:</text>
<text x="353.9" y="231.9">DATE:</text>
<text x="289.3" y="237.9">DESIGN TITLE:</text>
<text x="289.6" y="243.2">PATH:</text>
<text x="354.1" y="241.3">PAGE:</text>
<text x="289.6" y="248.2">BY:</text>
<text x="295.2" y="248.2">MARCO CABALLERO</text>
<text x="335.4" y="248.3">REV:</text>
<text x="354.1" y="248.3">TIME: 3:06:42 p. m.</text>
</g>
</svg>
